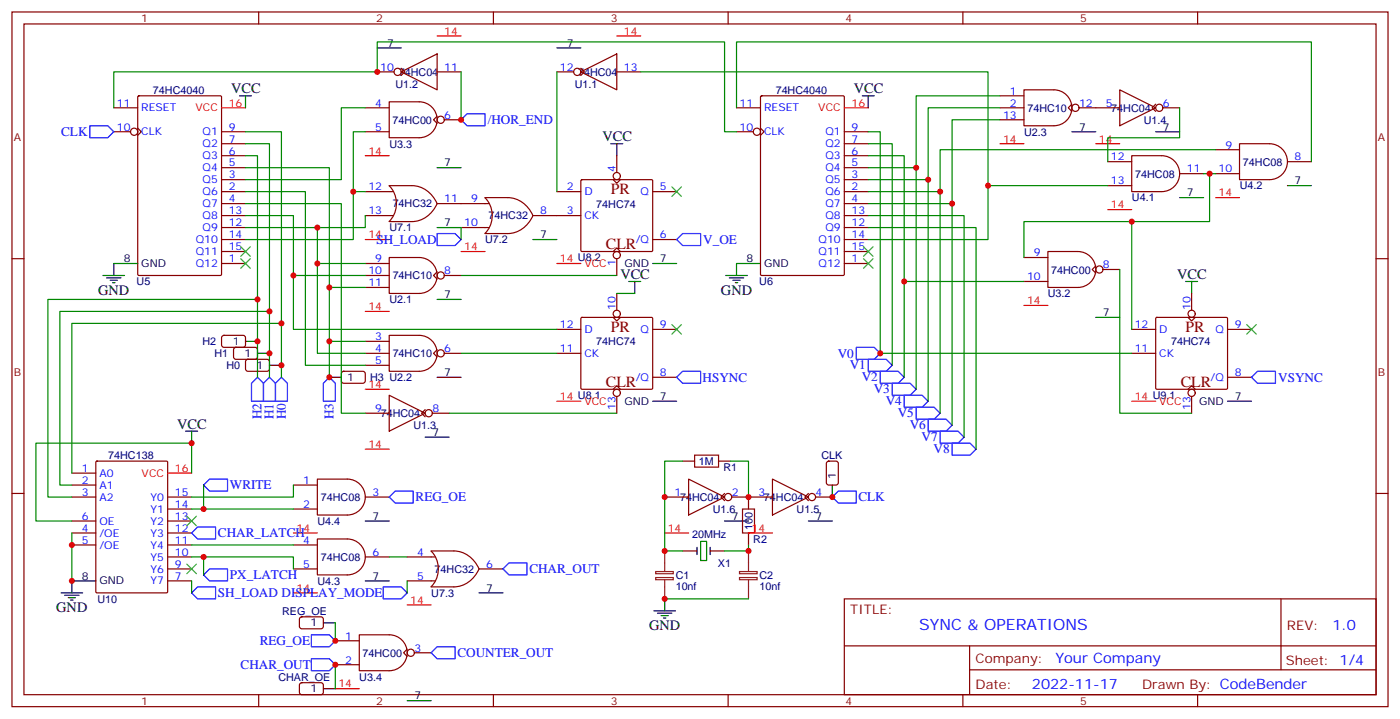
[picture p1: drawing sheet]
<svg xmlns="http://www.w3.org/2000/svg" width="412mm" height="212mm" viewBox="0 0 412 212" stroke-linecap="round" stroke-linejoin="round" font-family="sans-serif">
<g fill="none" stroke="#870000" stroke-width=".35">
<path d="M3.5 3.5h405.4v204.6h-405.4zM7.1 7.1h398.2v197.5h-398.2zM76.2 3.5v3.6M145.3 3.5v3.6M214.5 3.5v3.6M283.6 3.5v3.6M352.8 3.5v3.6M33.5 31.8h7.1M33.5 38.8h5M40.6 37.7l1 1.1-1 1.1M40.6 28.4l.3-.2h24l.3 .2 .1 52.4-.2 .3h-24.2l-.3-.2zM65.3 38.8h7"/>
<path d="M107.6 31.8h7.1M107.6 38.8h7.1M111.1 21.2h5M114.7 30h8.8a5.3 5.3 0 0 1 5.3 5.3 5.3 5.3 0 0 1-5.3 5.3h-8.8zM118.2 21.2l10.6-5.3v10.6zM118.2 20.1l1 1.1-1 1M128.8 34.2l-1.1 1.1 1.1 1M128.8 21.2h7M130.9 35.3h4.9M164 21.2h5M171.1 21.2l10.6-5.3v10.6zM171.1 20.1l1.1 1.1-1.1 1"/>
<path d="M181.7 21.2h7M217 31.8h7M217 38.8h4.9M224 37.7l1.1 1.1-1.1 1.1M224.1 28.4l.3-.2h24l.3 .2v52.4l-.2 .3h-24.1l-.3-.2zM248.7 38.8h7.1M294.6 31.8h7M294.6 28.2h7M294.6 35.3h7M301.6 26.5h8.8a5.3 5.3 0 0 1 5.3 5.2 5.3 5.3 0 0 1-5.3 5.3h-8.8zM315.7 30.7l-1 1.1 1 1M317.9 31.8h11.9"/>
<path d="M329.8 26.5l10.6 5.3-10.6 5.2zM340.4 30.7l-1 1.1 1 1M342.5 31.8h5M65.3 42.3h7M65.3 45.9h7M65.3 49.4h7M65.3 52.9h7M65.3 56.4h7M65.3 60h7M107.6 56.4h8.1M114.6 54.7h6.8a8.4 8.4 0 0 1 7.4 5.3 8.4 8.4 0 0 1-7.4 5.3l-6.8-.1a7.5 7.5 0 0 0 0-10.5zM128.8 60h15.1"/>
<path d="M142.9 58.2a7.5 7.5 0 0 1 0 10.6h6.7a8.4 8.4 0 0 0 7.4-5.3M142.9 58.2h6.7a8.4 8.4 0 0 1 7.4 5.3M164 56.4h7.1M171.2 53.1l.2-.2 20.7 .1 .2 .3-.1 20.6-.3 .2-20.6-.1-.2-.3zM180.6 52.9l1.1 1.1 1-1.1M181.7 45.9v4.9M192.3 56.4h7M248.7 42.3h7.1M248.7 45.9h7.1M248.7 49.4h7.1M248.7 52.9h7.1M248.7 56.4h7.1"/>
<path d="M248.7 60h7.1M326.3 47.6h7.1M326.3 54.7h7.1M333.4 45.9h8.8a5.3 5.3 0 0 1 5.3 5.3 5.3 5.3 0 0 1-5.3 5.2h-8.8zM347.5 51.2h7M358.1 51.2h7M358.1 44.1h7M365.1 42.3h8.8a5.3 5.3 0 0 1 5.3 5.3 5.3 5.3 0 0 1-5.3 5.3h-8.8zM379.2 47.6h7.1M3.5 76.2h3.6M65.3 63.5h7M65.3 67h7"/>
<path d="M65.3 70.6h7M65.3 74.1h7M65.3 77.6h7M107.6 63.5h8.1M107.6 77.6h7.1M114.7 75.8h8.8a5.3 5.3 0 0 1 5.3 5.3 5.3 5.3 0 0 1-5.3 5.3h-8.8zM135.8 67h8.1M157 63.5h14.1M180.6 74.1l1.1-1.1 1 1.1M181.7 76.2v4.9M192.3 70.6h7M248.7 63.5h7.1"/>
<path d="M248.7 67h7.1M248.7 70.6h7.1M248.7 74.1h7.1M248.7 77.6h7.1M301.6 75.8h7.1M308.7 74.1h8.8a5.3 5.3 0 0 1 5.3 5.3 5.3 5.3 0 0 1-5.3 5.3h-8.8zM322.8 78.3l-1.1 1.1 1.1 1M324.9 79.4h4.9M405.3 76.2h3.6M65.5 99l.5-.2h5.9l.4 .7v2.4l-.7 .4-5.9-.1-.4-.6v-2.1zM107.6 81.1h7.1M107.6 84.7h7.1"/>
<path d="M114.7 98.8h8.8a5.3 5.3 0 0 1 5.3 5.3 5.3 5.3 0 0 1-5.3 5.3h-8.8zM128.8 80.1l-1.1 1 1.1 1.1M130.9 81.1h4.9M164 97h7.1M171.2 93.7l.2-.2h20.7l.2 .3-.1 20.7-.3 .2-20.6-.1-.2-.3zM180.6 93.5l1.1 1 1-1M181.7 86.4v5M192.3 97h7M301.6 82.9h7.1M333.4 97h7M340.5 93.7l.3-.2h20.6l.2 .3-.1 20.7-.3 .2-20.6-.1-.2-.3zM350 93.5l1 1 1.1-1"/>
<path d="M351 86.4v5M361.6 97h7.1M69 102.5l.5-.2 5.9 .1 .4 .6v2.4l-.7 .4h-5.9l-.4-.7v-2.1zM72.6 106l.4-.2 5.9 .1 .5 .6-.1 2.4-.6 .5-5.9-.1-.5-.6v-2.2zM100.8 109.6l.4-.2h6l.4 .7-.1 2.4-.6 .4-5.9-.1-.5-.6v-2.1zM107.6 100.5h7.1M107.6 104.1h7.1M107.6 107.6h7.1M114.7 116.4l10.5 5.3-10.5 5.3zM128.8 103l-1.1 1.1 1.1 1M130.9 104.1h4.9M164 104.1h7.1"/>
<path d="M180.6 114.7l1.1-1.1 1 1.1M181.7 116.8v4.9M192.3 111.1h7M333.4 104.1h7M350 114.7l1-1.1 1.1 1.1M351 116.8v4.9M361.6 111.1h7.1M21.2 139.3h7M28.3 136l.3-.2h20.4l.3 .2 .1 38.3-.2 .3h-20.6l-.3-.2zM107.6 121.7h7.1M125.2 120.6l-1 1.1 1 1.1M127.4 121.7h4.9"/>
<path d="M201.1 135.8h3.5M211.7 135.8h3.5M243.7 136l.4-.2h2.1l.7 .5v5.9l-.4 .6-2.4 .1-.6-.5-.1-5.9zM3.5 145.3h3.6M21.2 142.9h7M21.2 146.4h7M21.2 157h7M21.2 153.5h7M49.4 149.9h7M49.4 146.4h7M49.4 157h7M49.4 153.5h7"/>
<path d="M86.4 142.9h7.1M86.4 149.9h7.1M93.5 158.7h8.8a5.3 5.3 0 0 1 5.3 5.3 5.3 5.3 0 0 1-5.3 5.3h-8.8zM93.5 141.1h8.8a5.3 5.3 0 0 1 5.3 5.3 5.3 5.3 0 0 1-5.3 5.3h-8.8zM107.6 146.4h7.1M195.8 146.4h7M202.8 141.1l10.6 5.3-10.6 5.3zM213.4 145.3l-1 1.1 1 1.1M215.5 146.4h12M220.5 146.4v3.5M220.5 157v3.5M227.5 141.1l10.6 5.3-10.6 5.3z"/>
<path d="M238.1 145.3l-1 1.1 1 1.1M240.2 146.4h5M405.3 145.3h3.6M21.2 160.5h7M49.4 164h7M49.4 160.5h7M49.4 167.6h7M49.4 171.1h7M86.4 160.5h7.1M86.4 167.6h7.1M107.6 164h7.1M119.9 164h8.2"/>
<path d="M119.9 171.1h8.2M127 162.3a7.5 7.5 0 0 1 0 10.5M127 162.3h6.7a8.4 8.4 0 0 1 7.4 5.3M141.1 167.6h7.1M141.1 167.6a8.4 8.4 0 0 1-7.4 5.3h-6.7M201.1 162.3h4.2M209.2 162.3h4.2M248.7 176.4h156.6v28.2h-156.6zM377.3 176.4v20.9M88.4 181.9l.5-.2h5.9l.4 .7v2.4l-.7 .4-5.9-.1-.4-.6v-2.1zM98.8 188.7h7M98.8 195.8h7"/>
<path d="M105.8 187h8.9a5.3 5.3 0 0 1 5.2 5.3 5.3 5.3 0 0 1-5.2 5.3h-8.9zM119.9 191.2l-1 1.1 1 1M122.1 192.3h4.9M248.7 190.2h156.5M285.6 197.3h119.6M285.6 190.2v14.1M76.2 204.6v3.5M88.4 201.3l.5-.2h5.9l.4 .7v2.4l-.7 .4-5.9-.1-.4-.6v-2.1zM145.3 204.6v3.5M214.5 204.6v3.5M283.6 204.6v3.5M352.8 204.6v3.5"/>
<circle cx="39.5" cy="38.8" r="1.06"/>
<circle cx="117.1" cy="21.2" r="1.06"/>
<circle cx="129.8" cy="35.3" r="1.06"/>
<circle cx="170" cy="21.2" r="1.06"/>
<circle cx="223" cy="38.8" r="1.06"/>
<circle cx="316.8" cy="31.7" r="1.06"/>
<circle cx="341.5" cy="31.7" r="1.06"/>
<circle cx="181.7" cy="51.9" r="1.06"/>
<circle cx="181.7" cy="75.1" r="1.06"/>
<circle cx="323.8" cy="79.4" r="1.06"/>
<circle cx="129.8" cy="81.1" r="1.06"/>
<circle cx="181.7" cy="92.4" r="1.06"/>
<circle cx="351" cy="92.4" r="1.06"/>
<circle cx="129.8" cy="104.1" r="1.06"/>
<circle cx="181.7" cy="115.7" r="1.06"/>
<circle cx="351" cy="115.7" r="1.06"/>
<circle cx="126.3" cy="121.7" r="1.06"/>
<circle cx="214.5" cy="146.4" r="1.06"/>
<circle cx="239.2" cy="146.4" r="1.06"/>
<circle cx="121" cy="192.3" r="1.06"/>
</g>
<g fill="none" stroke="#f00" stroke-width=".35">
<path d="M128.8 10.6h7M181.7 10.6h7M65.3 31.8h7M248.7 31.8h7.1M107.6 45.9h7.1M294.6 42.3h7M322.8 42.3h7M358.1 58.2h7M107.6 70.6h7.1M135.8 74.1h7.1M164 77.6h7.1M326.3 61.7h7.1"/>
<path d="M107.6 91.7h7.1M301.6 90h7.1M107.6 114.7h7.1M164 118.2h7.1M333.4 118.2h7M49.4 139.3h7M107.6 132.3h7.1M86.4 157h7.1M195.8 157h7M220.5 157h7M86.4 174.6h7.1M119.9 178.2h7.1"/>
<path d="M98.8 202.8h7"/>
</g>
<g fill="none" stroke="#000" stroke-width=".35">
<path d="M111.1 14.1h7.1M164 14.1h7.1M70.6 28.2h3.5M72.3 28.2v3.6M254 28.2h3.5M255.8 28.2v3.6M315.7 38.8h7.1M340.4 38.8h7.1M128.8 49.4h7M179.9 42.3h3.5M181.7 42.3v3.6M347.5 58.2h7"/>
<path d="M379.2 54.7h7.1M40.6 77.6h-7.1v3.5M128.8 67h7M157 70.6h7M192.3 77.6h7M224 77.6h-7v3.5M30.3 81.1h6.4M31.4 81.8h4.2M32.5 82.5h2.1M33.2 83.3h.7M128.8 88.2h7M185.2 82.9h3.5"/>
<path d="M187 82.9v3.5M213.8 81.1h6.3M214.8 81.8h4.3M215.9 82.5h2.1M216.6 83.3h.7M322.8 93.5h7M349.2 82.9h3.6M351 82.9v3.5M72.3 100.5h3.5M75.8 104.1h3.6M79.4 107.6h3.5M97 111.1h3.5"/>
<path d="M128.8 111.1h7M192.3 118.2h7M361.6 118.2h7.1M54.7 127h3.5M56.4 127v3.5M125.2 128.8h7.1M107.6 153.5h7.1M206.4 159.5h1.7v5.6h-1.7zM213.4 153.5h7.1M238.1 153.5h7.1M245.2 142.9v3.5M18 174.6h6.3"/>
<path d="M19 175.3h4.3M20.1 176h2.1M20.8 176.7h.7M28.2 171.1h-7v3.5M107.6 171.1h7.1M141.1 174.6h7.1M192.6 179.9h6.4M195.8 176.4v3.5M205.3 161.2v2.1M209.2 161.2v2.1M95.2 183.4h3.6M193.7 180.6h4.2"/>
<path d="M194.7 181.3h2.1M195.4 182h.7M95.2 202.8h3.6M119.9 206.4h7.1"/>
</g>
<path d="M204.6 134.1h7.1v3.5h-7.1zM218.7 149.9h3.5v7.1h-3.5z" fill="none" stroke="#a10000" stroke-width=".35"/>
<path d="M193.1 168.3h5.2v.7h-5.2zM193.1 170.1h5.2v.6h-5.2zM195.8 162.3v6M195.8 170.7v5.7M217.8 168.3h5.2v.7h-5.2zM217.8 170.1h5.2v.6h-5.2zM220.5 162.3v6M220.5 170.7v5.7" fill="none" stroke="#8c2424" stroke-width=".35"/>
<g fill="none" stroke="#00f" stroke-width=".35">
<path d="M26.5 37h5.2l1.8 1.8-1.8 1.8h-5.2zM135.8 35.3l1.8-1.8h5.3v3.5h-5.3zM128.8 68.8h5.3l1.7 1.8-1.7 1.7h-5.3zM199.3 70.6l1.8-1.8h5.3v3.5h-5.3zM75.8 111.1l1.8 1.8v5.3h-3.5v-5.3zM79.4 111.1l1.7 1.8v5.3h-3.5v-5.3zM82.9 111.1l1.8 1.8v5.3h-3.6v-5.3zM97 111.1l1.8 1.8v5.3h-3.6v-5.3zM199.3 111.1l1.8-1.7h5.3v3.5h-5.3zM252.2 102.3h5.3l1.8 1.8-1.8 1.7h-5.3zM255.8 105.8h5.3l1.7 1.8-1.7 1.8h-5.3zM259.3 109.4h5.3l1.7 1.7-1.7 1.8h-5.3z"/>
<path d="M262.8 112.9h5.3l1.8 1.8-1.8 1.7h-5.3zM266.3 116.4h5.3l1.8 1.8-1.8 1.7h-5.3zM269.9 119.9h5.3l1.7 1.8-1.7 1.8h-5.3zM370.4 109.4h5.3v3.5h-5.3l-1.7-1.8zM273.4 123.5h5.3l1.8 1.7-1.8 1.8h-5.3zM276.9 127h5.3l1.8 1.8-1.8 1.7h-5.3zM280.5 130.5h5.3l1.7 1.8-1.7 1.8h-5.3zM56.4 157l1.8-1.8h5.3v3.5h-5.3zM60 142.9l1.7-1.8h5.3v3.5h-5.3zM114.7 146.4l1.7-1.8h5.3v3.6h-5.3zM245.2 146.4l1.7-1.8h5.3v3.6h-5.3zM56.4 174.6l1.8-1.7h5.3v3.5h-5.3z"/>
<path d="M60 169.3l1.7-1.7h5.3v3.5h-5.3zM112.9 172.9h5.3l1.7 1.7-1.7 1.8h-5.3zM148.2 167.6l1.7-1.8h5.3v3.5h-5.3zM91.7 187h5.3l1.8 1.7-1.8 1.8h-5.3zM91.7 194h5.3l1.8 1.8-1.8 1.8h-5.3zM127 192.3l1.8-1.8h5.3v3.5h-5.3z"/>
</g>
<g fill="none" stroke="#008700" stroke-width=".35">
<path d="M33.5 31.8v-10.6h77.6v-8.9h102.3v26.5h3.6M72.3 38.8h10.6v56.4h-61.7v44.1M107.6 31.8h-7.1v21.1h-28.2M107.6 38.8h-3.5v31.8h-31.8M135.8 21.2v14.1M164 21.2v35.2M188.7 21.2h102.3v33.5M217 31.8v-19.5h169.3v35.3M255.8 38.8h3.5v65.3h74.1M294.6 28.2h-24.7v21.2M294.6 31.8h-21.2v21.1M294.6 35.3h-14.1v24.7"/>
<path d="M347.5 31.8v8.8h-21.2v7M72.3 49.4h24.7v35.3h10.6M72.3 60h28.2v61.7h7.1M72.3 56.4h17.7v51.2h17.6M72.3 45.9h3.5v42.3h-61.7v58.2h7.1M72.3 42.3h7.1v49.4h-61.8v51.2h3.6M104.1 56.4h3.5M255.8 42.3h7v65.3M255.8 45.9h10.5v65.2M255.8 49.4h14.1v65.3M255.8 52.9h17.6v65.3M255.8 56.4h21.1v65.3"/>
<path d="M255.8 60h24.7v65.2M326.3 54.7h-35.3v15.9h-35.2M354.5 51.2h3.6M356.3 51.2v14.1h-54.7v10.5M358.1 44.1h-81.2v12.3M72.3 63.5h14.1v17.6h21.2M93.5 67v10.6h14.1M93.5 77.6v26.5h14.1M107.6 63.5v3.5h-35.3M135.8 67v3.6M255.8 63.5h28.2v65.3M255.8 67h31.7v65.3"/>
<path d="M329.8 79.4v42.3h21.2M333.4 65.3v31.7M75.8 88.2v22.9M79.4 91.7v19.4M82.9 95.2v15.9M86.4 81.1v15.9h77.6M97 84.7v15.8h10.6M135.8 81.1h45.9M181.7 86.4h5.3M266.3 82.9h35.3M97 100.5v10.6M135.8 104.1h28.2"/>
<path d="M56.4 139.3v-8.8h-45.8v23h10.6M132.3 121.7h49.4M201.1 135.8h-5.3v26.5h5.3M215.2 135.8h5.3v10.6M21.2 157v14.1M56.4 149.9h30M60 142.9v7M86.4 142.9v3.5h-30M56.4 164h30v3.6M56.4 160.5h30M56.4 171.1v3.5M60 164v5.3"/>
<path d="M114.7 164h5.2M119.9 171.1v3.5M195.8 176.4h24.7M220.5 160.5v1.8h-7.1M98.8 183.4v5.3M98.8 195.8v7"/>
</g>
<g fill="#c00">
<circle cx="93.5" cy="67" r=".88"/>
<circle cx="104.1" cy="56.4" r=".88"/>
<circle cx="97" cy="84.7" r=".88"/>
<circle cx="93.5" cy="77.6" r=".88"/>
<circle cx="86.4" cy="81.1" r=".88"/>
<circle cx="111.1" cy="21.2" r=".88"/>
<circle cx="259.3" cy="104.1" r=".88"/>
<circle cx="269.9" cy="49.4" r=".88"/>
<circle cx="273.4" cy="52.9" r=".88"/>
<circle cx="280.5" cy="60" r=".88"/>
<circle cx="266.3" cy="82.9" r=".88"/>
<circle cx="21.2" cy="171.1" r=".88"/>
<circle cx="21.2" cy="160.5" r=".88"/>
<circle cx="56.4" cy="130.5" r=".88"/>
<circle cx="75.8" cy="88.2" r=".88"/>
<circle cx="79.4" cy="91.7" r=".88"/>
<circle cx="82.9" cy="95.2" r=".88"/>
<circle cx="60" cy="149.9" r=".88"/>
<circle cx="60" cy="164" r=".88"/>
<circle cx="333.4" cy="65.3" r=".88"/>
<circle cx="220.5" cy="146.4" r=".88"/>
<circle cx="195.8" cy="146.4" r=".88"/>
<circle cx="195.8" cy="176.4" r=".88"/>
<circle cx="195.8" cy="162.3" r=".88"/>
<circle cx="220.5" cy="162.3" r=".88"/>
<circle cx="135.8" cy="35.3" r=".88"/>
<circle cx="276.9" cy="56.4" r=".88"/>
<circle cx="356.3" cy="51.2" r=".88"/>
<circle cx="291" cy="54.7" r=".88"/>
<circle cx="245.2" cy="146.4" r=".88"/>
<circle cx="75.8" cy="100.5" r=".88"/>
<circle cx="79.4" cy="104.1" r=".88"/>
<circle cx="82.9" cy="107.6" r=".88"/>
<circle cx="98.8" cy="188.7" r=".88"/>
<circle cx="98.8" cy="195.8" r=".88"/>
<circle cx="97" cy="100.5" r=".88"/>
<circle cx="97" cy="111.1" r=".88"/>
</g>
<g fill="none" stroke="#3c3" stroke-width=".35">
<path d="M197.9 55l2.8 2.9M200.7 55l-2.8 2.9M70.9 76.2l2.8 2.8M70.9 72.7l2.8 2.8M73.7 76.2l-2.8 2.8M73.7 72.7l-2.8 2.8M254.4 76.2l2.8 2.8M254.4 72.7l2.8 2.8M257.2 76.2l-2.8 2.8M257.2 72.7l-2.8 2.8M197.9 95.6l2.8 2.8M200.7 95.6l-2.8 2.8"/>
<path d="M367.2 95.6l2.9 2.8M370.1 95.6l-2.9 2.8M55 152l2.9 2.9M57.9 152l-2.9 2.9M55 166.2l2.9 2.8M57.9 166.2l-2.9 2.8"/>
</g>
<g font-size="4.6" fill="#800">
<text x="179.9" y="57.1">PR</text>
<text x="178.5" y="73.4">CLR</text>
<text x="179.9" y="97.7">PR</text>
<text x="349.2" y="97.7">PR</text>
<text x="178.5" y="113.9">CLR</text>
<text x="347.8" y="113.9">CLR</text>
</g>
<text font-size="4.6" fill="#00f" x="270.8" y="185.4">SYNC &amp; OPERATIONS</text>
<g font-size="4.2">
<text x="68.1" y="27.5">VCC</text>
<text x="251.5" y="27.5">VCC</text>
<text x="177.4" y="41.6">VCC</text>
<text x="182.7" y="82.2">VCC</text>
<text x="346.8" y="82.2">VCC</text>
<text x="28.9" y="86.8">GND</text>
<text x="212.4" y="86.8">GND</text>
<text x="52.2" y="126.3">VCC</text>
<text x="16.6" y="180.3">GND</text>
<text x="191.2" y="185.6">GND</text>
</g>
<g font-size="4.2" fill="#00f">
<text x="392.5" y="185.6">1.0</text>
<text x="310.9" y="195.2">Your Company</text>
<text x="304" y="203">2022-11-17</text>
</g>
<g font-size="3.9" fill="#00f">
<text x="18" y="40.1">CLK</text>
<text x="143.7" y="36.5">/HOR_END</text>
<text x="110.9" y="71.8">SH_LOAD</text>
<text x="207.2" y="71.9">V_OE</text>
<text x="246.8" y="105.3">V0</text>
<text x="207" y="112.5">HSYNC</text>
<text x="250.3" y="108.8">V1</text>
<text x="253.9" y="112.3">V2</text>
<text x="376.5" y="112.5">VSYNC</text>
<text x="257.4" y="115.8">V3</text>
<text x="260.9" y="119.3">V4</text>
<text x="77" y="123.5" transform="rotate(-90 77 123.5)">H2</text>
<text x="80.5" y="123.5" transform="rotate(-90 80.5 123.5)">H1</text>
<text x="84.2" y="123.5" transform="rotate(-90 84.2 123.5)">H0</text>
<text x="98.2" y="123.5" transform="rotate(-90 98.2 123.5)">H3</text>
<text x="264.4" y="122.9">V5</text>
<text x="268" y="126.4">V6</text>
<text x="271.5" y="129.9">V7</text>
<text x="275" y="133.5">V8</text>
<text x="67.7" y="144.1">WRITE</text>
<text x="122.4" y="147.7">REG_OE</text>
<text x="252.8" y="147.6">CLK</text>
<text x="64.2" y="158.2">CHAR_LATCH</text>
<text x="67.7" y="170.6">PX_LATCH</text>
<text x="155.9" y="168.8">CHAR_OUT</text>
<text x="64.2" y="175.9">SH_LOAD DISPLAY_MODE</text>
<text x="76.5" y="190">REG_OE</text>
<text x="70.9" y="197.1">CHAR_OUT</text>
<text x="134.8" y="193.5">COUNTER_OUT</text>
</g>
<g font-size="3.9" fill="#800">
<text x="250.5" y="181">TITLE:</text>
<text x="379.1" y="185.6">REV:</text>
<text x="287.4" y="195.2">Company:</text>
<text x="378.7" y="195.8">Sheet: 1/4</text>
<text x="287.4" y="202.8">Date:</text>
<text x="336.4" y="202.9">Drawn By: CodeBender</text>
</g>
<g font-size="3.2" fill="#800">
<text x="41.6" y="6.5">1</text>
<text x="110.8" y="6.5">2</text>
<text x="179.9" y="6.5">3</text>
<text x="249.1" y="6.5">4</text>
<text x="318.2" y="6.5">5</text>
<text x="4.1" y="41.6">A</text>
<text x="405.9" y="41.6">A</text>
<text x="4.1" y="110.8">B</text>
<text x="405.9" y="110.8">B</text>
<text x="41.6" y="207.6">1</text>
<text x="110.8" y="207.6">2</text>
<text x="179.9" y="207.6">3</text>
<text x="249.1" y="207.6">4</text>
<text x="318.2" y="207.6">5</text>
</g>
<g font-size="3.2" fill="#f00">
<text x="130.9" y="10.2">14</text>
<text x="183.8" y="10.2">14</text>
<text x="57.6" y="32.8">VCC</text>
<text x="67.4" y="31.4">16</text>
<text x="241" y="32.8">VCC</text>
<text x="250.8" y="31.4">16</text>
<text x="295.5" y="42">14</text>
<text x="323.7" y="42">14</text>
<text x="108.5" y="45.5">14</text>
<text x="359" y="57.9">14</text>
<text x="327.2" y="61.4">14</text>
<text x="108.5" y="70.2">14</text>
<text x="136.7" y="73.7">14</text>
<text x="164.9" y="77.3">14 U8.2</text>
<text x="172.2" y="78.7">VCC</text>
<text x="302.5" y="89.6">14</text>
<text x="108.5" y="91.4">14</text>
<text x="108.5" y="114.3">14</text>
<text x="164.9" y="117.8">14 U8.1</text>
<text x="172.2" y="119.2">VCC</text>
<text x="334.3" y="117.8">14 U9.1</text>
<text x="341.5" y="119.2">VCC</text>
<text x="108.5" y="131.9">14</text>
<text x="41.7" y="140.4">VCC</text>
<text x="51.5" y="139">16</text>
<text x="87.3" y="156.6">14</text>
<text x="196.7" y="156.6">14</text>
<text x="221.4" y="156.6">14</text>
<text x="87.3" y="174.3">14</text>
<text x="120.9" y="177.8">14</text>
<text x="99.7" y="202.5">14</text>
</g>
<g font-size="3.2">
<text x="114" y="13.8">7</text>
<text x="167" y="13.8">7</text>
<text x="317.9" y="38.5">7</text>
<text x="342.5" y="38.5">7</text>
<text x="130.9" y="49">7</text>
<text x="349.6" y="57.9">7</text>
<text x="381.4" y="54.3">7</text>
<text x="130.9" y="66.7">7</text>
<text x="159.1" y="70.2">7</text>
<text x="36.4" y="77.3">8</text>
<text x="194.4" y="77.3">7</text>
<text x="219.9" y="77.3">8</text>
<text x="41.6" y="78.7">GND</text>
<text x="183.9" y="78.7">GND</text>
<text x="225.1" y="78.7">GND</text>
<text x="130.9" y="87.8">7</text>
<text x="324.9" y="93.1">7</text>
<text x="68.5" y="101.6">1</text>
<text x="72.1" y="105.1">1</text>
<text x="75.6" y="108.7">1</text>
<text x="102.3" y="112.2">1</text>
<text x="130.9" y="110.8">7</text>
<text x="183.9" y="119.2">GND</text>
<text x="194.4" y="117.8">7</text>
<text x="353.3" y="119.2">GND</text>
<text x="363.7" y="117.8">7</text>
<text x="127.4" y="128.4">7</text>
<text x="246.2" y="141.1" transform="rotate(-90 246.2 141.1)">1</text>
<text x="109.7" y="153.1">7</text>
<text x="215.5" y="153.1">7</text>
<text x="240.2" y="153.1">7</text>
<text x="24.1" y="170.7">8</text>
<text x="29.3" y="172.2">GND</text>
<text x="109.7" y="170.7">7</text>
<text x="143.2" y="174.3">7</text>
<text x="91.5" y="184.5">1</text>
<text x="91.5" y="203.9">1</text>
<text x="122.1" y="206">7</text>
</g>
<g font-size="3.2" fill="#00f">
<text x="112" y="20.8">10</text>
<text x="130.9" y="20.8">11</text>
<text x="164.9" y="20.8">12</text>
<text x="183.8" y="20.8">13</text>
<text x="297.5" y="27.9">1</text>
<text x="34.4" y="31.4">11</text>
<text x="41.6" y="32.8">RESET</text>
<text x="110.5" y="31.4">4</text>
<text x="130.9" y="34.9">6</text>
<text x="217.9" y="31.4">11</text>
<text x="225.1" y="32.8">RESET</text>
<text x="295.5" y="34.9">13</text>
<text x="297.5" y="31.4">2</text>
<text x="317.9" y="31.4">12</text>
<text x="325.7" y="31.4">5</text>
<text x="342.5" y="31.4">6</text>
<text x="34.4" y="38.5">10</text>
<text x="41.6" y="39.9">CLK</text>
<text x="59.7" y="39.9">Q1</text>
<text x="67.4" y="38.5">9</text>
<text x="67.4" y="42">7</text>
<text x="110.5" y="38.5">5</text>
<text x="217.9" y="38.5">10</text>
<text x="225.1" y="39.9">CLK</text>
<text x="243.1" y="39.9">Q1</text>
<text x="250.8" y="38.5">9</text>
<text x="250.8" y="42">7</text>
<text x="59.7" y="43.4">Q2</text>
<text x="59.7" y="46.9">Q3</text>
<text x="67.4" y="45.5">6</text>
<text x="243.1" y="43.4">Q2</text>
<text x="243.1" y="46.9">Q3</text>
<text x="250.8" y="45.5">6</text>
<text x="327.2" y="47.3">12</text>
<text x="361" y="43.7">9</text>
<text x="381.4" y="47.3">8</text>
<text x="59.7" y="50.4">Q4</text>
<text x="59.7" y="54">Q5</text>
<text x="67.4" y="49">5</text>
<text x="67.4" y="52.6">3</text>
<text x="181.3" y="50.8" transform="rotate(-90 181.3 50.8)">4</text>
<text x="243.1" y="50.4">Q4</text>
<text x="243.1" y="54">Q5</text>
<text x="250.8" y="49">5</text>
<text x="250.8" y="52.6">3</text>
<text x="349.6" y="50.8">11</text>
<text x="359" y="50.8">10</text>
<text x="59.7" y="57.5">Q6</text>
<text x="67.4" y="56.1">2</text>
<text x="67.4" y="59.6">4</text>
<text x="108.5" y="56.1">12</text>
<text x="130.9" y="59.6">11</text>
<text x="138.7" y="59.6">9</text>
<text x="167" y="56.1">2</text>
<text x="172.2" y="57.5">D</text>
<text x="188.7" y="57.5">Q</text>
<text x="194.4" y="56.1">5</text>
<text x="243.1" y="57.5">Q6</text>
<text x="250.8" y="56.1">2</text>
<text x="250.8" y="59.6">4</text>
<text x="327.2" y="54.3">13</text>
<text x="59.7" y="61">Q7</text>
<text x="59.7" y="64.6">Q8</text>
<text x="67.4" y="63.1">13</text>
<text x="108.5" y="63.1">13</text>
<text x="159.1" y="63.1">8</text>
<text x="167" y="63.1">3</text>
<text x="172.2" y="64.6">CK</text>
<text x="243.1" y="61">Q7</text>
<text x="243.1" y="64.6">Q8</text>
<text x="250.8" y="63.1">13</text>
<text x="57.7" y="71.6">Q10</text>
<text x="59.7" y="68.1">Q9</text>
<text x="67.4" y="66.7">12</text>
<text x="67.4" y="70.2">14</text>
<text x="136.7" y="66.7">10</text>
<text x="187.3" y="71.6">/Q</text>
<text x="194.4" y="70.2">6</text>
<text x="241.1" y="71.6">Q10</text>
<text x="243.1" y="68.1">Q9</text>
<text x="250.8" y="66.7">12</text>
<text x="250.8" y="70.2">14</text>
<text x="57.7" y="75.1">Q11</text>
<text x="67.4" y="73.7">15</text>
<text x="67.4" y="77.3">1</text>
<text x="110.5" y="77.3">9</text>
<text x="241.1" y="75.1">Q11</text>
<text x="250.8" y="73.7">15</text>
<text x="250.8" y="77.3">1</text>
<text x="304.5" y="75.5">9</text>
<text x="57.7" y="78.7">Q12</text>
<text x="108.5" y="80.8">10</text>
<text x="130.9" y="80.8">8</text>
<text x="181.3" y="78.2" transform="rotate(-90 181.3 78.2)">1</text>
<text x="241.1" y="78.7">Q12</text>
<text x="302.5" y="82.5">10</text>
<text x="324.9" y="79">8</text>
<text x="108.5" y="84.3">11</text>
<text x="181.3" y="91.4" transform="rotate(-90 181.3 91.4)">10</text>
<text x="350.7" y="91.4" transform="rotate(-90 350.7 91.4)">10</text>
<text x="110.5" y="100.2">3</text>
<text x="164.9" y="96.7">12</text>
<text x="172.2" y="98.1">D</text>
<text x="188.7" y="98.1">Q</text>
<text x="194.4" y="96.7">9</text>
<text x="334.3" y="96.7">12</text>
<text x="341.5" y="98.1">D</text>
<text x="358" y="98.1">Q</text>
<text x="363.7" y="96.7">9</text>
<text x="110.5" y="103.7">4</text>
<text x="110.5" y="107.2">5</text>
<text x="130.9" y="103.7">6</text>
<text x="164.9" y="103.7">11</text>
<text x="172.2" y="105.1">CK</text>
<text x="334.3" y="103.7">11</text>
<text x="341.5" y="105.1">CK</text>
<text x="187.3" y="112.2">/Q</text>
<text x="194.4" y="110.8">8</text>
<text x="356.6" y="112.2">/Q</text>
<text x="363.7" y="110.8">8</text>
<text x="110.5" y="121.4">9</text>
<text x="127.4" y="121.4">8</text>
<text x="181.3" y="120.8" transform="rotate(-90 181.3 120.8)">13</text>
<text x="350.7" y="120.8" transform="rotate(-90 350.7 120.8)">13</text>
<text x="24.1" y="139">1</text>
<text x="24.1" y="142.5">2</text>
<text x="29.3" y="140.4">A0</text>
<text x="29.3" y="143.9">A1</text>
<text x="89.4" y="142.5">1</text>
<text x="24.1" y="146">3</text>
<text x="29.3" y="147.5">A2</text>
<text x="44.4" y="147.5">Y0</text>
<text x="51.5" y="149.6">14</text>
<text x="51.5" y="146">15</text>
<text x="89.4" y="149.6">2</text>
<text x="109.7" y="146">3</text>
<text x="198.7" y="146">1</text>
<text x="215.5" y="146">2</text>
<text x="223.4" y="146">3</text>
<text x="240.2" y="146">4</text>
<text x="24.1" y="153.1">6</text>
<text x="29.3" y="154.5">OE</text>
<text x="44.4" y="154.5">Y2</text>
<text x="44.4" y="151">Y1</text>
<text x="51.5" y="153.1">13</text>
<text x="24.1" y="156.6">4</text>
<text x="24.1" y="160.2">5</text>
<text x="29.3" y="158">/OE</text>
<text x="29.3" y="161.6">/OE</text>
<text x="44.4" y="161.6">Y4</text>
<text x="44.4" y="158">Y3</text>
<text x="51.5" y="160.2">11</text>
<text x="51.5" y="156.6">12</text>
<text x="89.4" y="160.2">4</text>
<text x="44.4" y="165.1">Y5</text>
<text x="51.5" y="167.2">9</text>
<text x="51.5" y="163.7">10</text>
<text x="89.4" y="167.2">5</text>
<text x="109.7" y="163.7">6</text>
<text x="122.9" y="163.7">4</text>
<text x="143.2" y="167.2">6</text>
<text x="44.4" y="172.2">Y7</text>
<text x="44.4" y="168.6">Y6</text>
<text x="51.5" y="170.7">7</text>
<text x="122.9" y="170.7">5</text>
<text x="101.7" y="188.4">1</text>
<text x="122.1" y="191.9">3</text>
<text x="101.7" y="195.4">2</text>
</g>
<g font-size="3.2" fill="#000080">
<text x="117.5" y="22.3">74HC04</text>
<text x="170.3" y="22.3">74HC04</text>
<text x="45" y="27.6">74HC4040</text>
<text x="116.5" y="25.8">U1.2</text>
<text x="169.3" y="25.8">U1.1</text>
<text x="228.5" y="27.6">74HC4040</text>
<text x="302.6" y="32.9">74HC10</text>
<text x="327.3" y="32.9">74HC04</text>
<text x="115.6" y="36.5">74HC00</text>
<text x="301.7" y="40">U2.3</text>
<text x="337" y="36.4">U1.4</text>
<text x="114.7" y="43.5">U3.3</text>
<text x="334.4" y="52.3">74HC08</text>
<text x="366.1" y="48.8">74HC08</text>
<text x="333.4" y="59.3">U4.1</text>
<text x="365.2" y="55.8">U4.2</text>
<text x="115.7" y="61.1">74HC32</text>
<text x="143.9" y="64.6">74HC32</text>
<text x="175.6" y="61.1">74HC74</text>
<text x="114.7" y="68.1">U7.1</text>
<text x="142.9" y="71.7">U7.2</text>
<text x="115.7" y="82.3">74HC10</text>
<text x="309.6" y="80.6">74HC00</text>
<text x="40.2" y="84.1">U5</text>
<text x="114.7" y="89.4">U2.1</text>
<text x="223.7" y="84.1">U6</text>
<text x="308.6" y="87.6">U3.2</text>
<text x="59.6" y="101.7">H2</text>
<text x="175.6" y="101.7">74HC74</text>
<text x="345" y="101.7">74HC74</text>
<text x="63.2" y="105.2">H1</text>
<text x="115.7" y="105.2">74HC10</text>
<text x="66.7" y="108.7">H0</text>
<text x="109" y="112.3">H3 U2.2</text>
<text x="112.1" y="122.8">74HC04</text>
<text x="121.8" y="126.4">U1.3</text>
<text x="31.9" y="135.2">74HC138</text>
<text x="205.9" y="136.9">1M</text>
<text x="242" y="135.2">CLK</text>
<text x="213.1" y="138.7">R1</text>
<text x="94.5" y="147.5">74HC08</text>
<text x="200.3" y="147.5">74HC04</text>
<text x="225" y="147.5">74HC04</text>
<text x="93.5" y="154.6">U4.4</text>
<text x="210" y="151.1">U1.6</text>
<text x="234.6" y="151.1">U1.5</text>
<text x="203.9" y="158.4">20MHz</text>
<text x="221.6" y="156.2" transform="rotate(-90 221.6 156.2)">100</text>
<text x="221.9" y="159.9">R2</text>
<text x="94.5" y="165.2">74HC08</text>
<text x="211.5" y="166.9">X1</text>
<text x="93.5" y="172.2">U4.3</text>
<text x="128" y="168.7">74HC32</text>
<text x="199" y="173.7">10nf</text>
<text x="199" y="170.4">C1</text>
<text x="223.7" y="173.7">10nf</text>
<text x="223.7" y="170.4">C2</text>
<text x="28.7" y="177.5">U10</text>
<text x="127" y="175.7">U7.3</text>
<text x="83.1" y="181.1">REG_OE</text>
<text x="106.8" y="193.4">74HC00</text>
<text x="82" y="200.5">CHAR_OE</text>
<text x="105.8" y="200.5">U3.4</text>
</g>
</svg>
